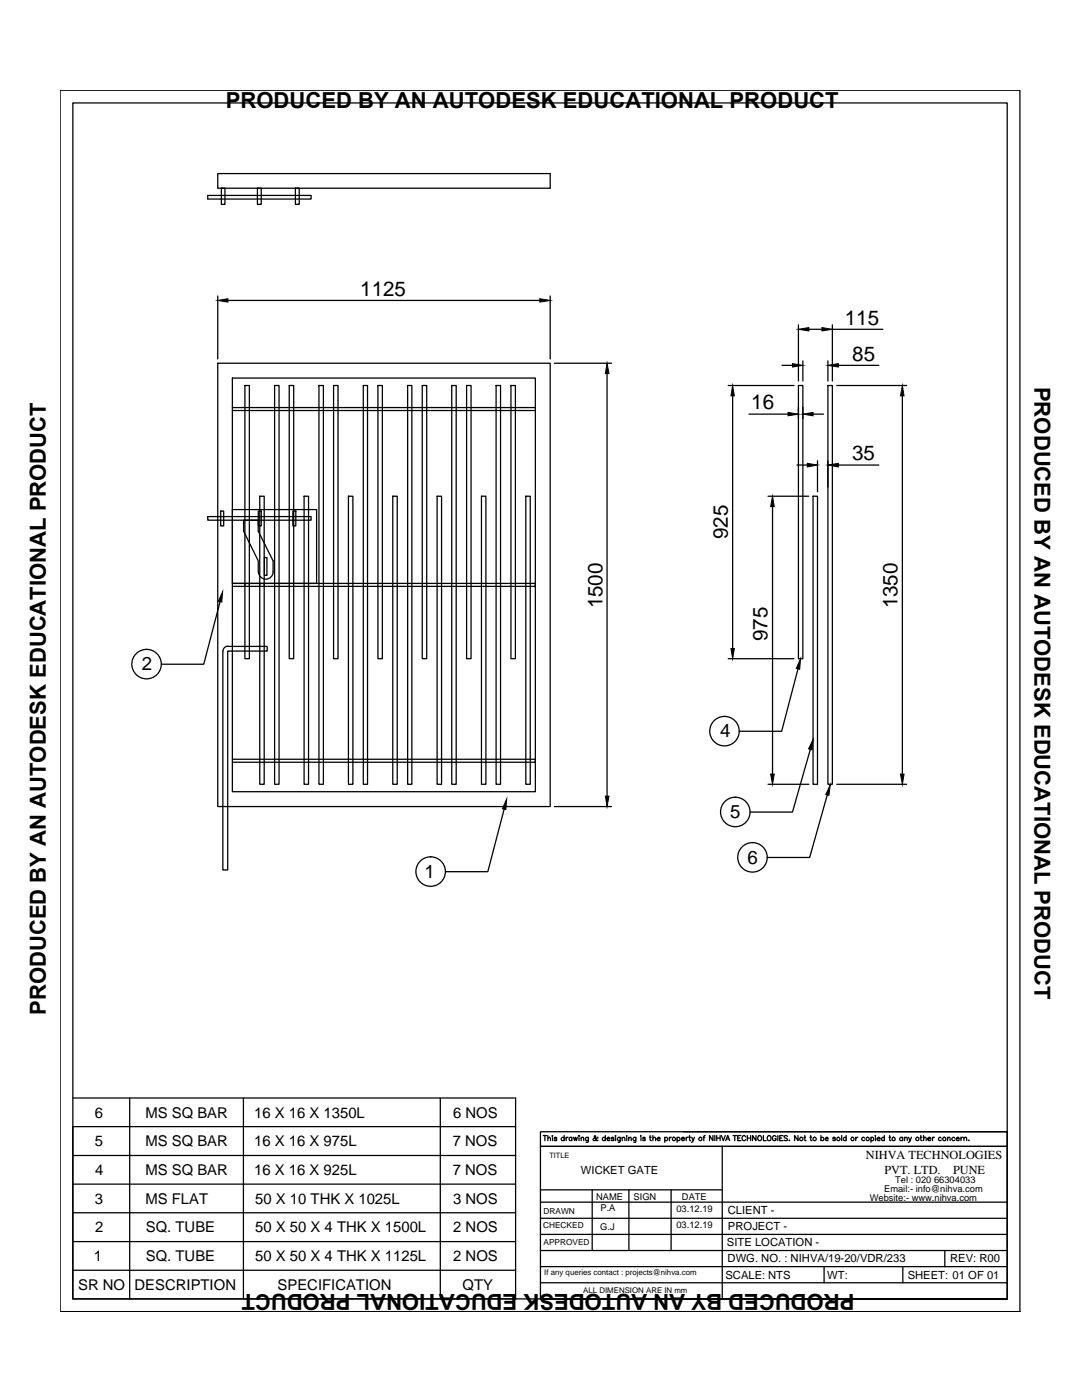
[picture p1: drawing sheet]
<svg xmlns="http://www.w3.org/2000/svg" width="216mm" height="279mm" viewBox="0 0 216 279" stroke-linecap="round" stroke-linejoin="round" font-family="sans-serif">
<!-- layer: 0 -->
<g fill="none" stroke="#000" stroke-width=".25">
<path d="M12 18h191.5v243.8h-191.5zM14.5 20.5h186.5v238.7v-33.3h-93.2v2.9h93.2h-93.2v30.4h93.2h-186.5zM41.5 39h20.6v.7h-20.6zM43.4 34.6h66.4v3h-66.4zM44.2 37.6h.7v3.2h-.7zM51.4 37.6h.7v3.2h-.7zM58.9 37.6h.8v3.2h-.8zM43.4 59.1v12.5M45.5 60h62.2M109.8 59.1v12.5M43.4 72.5h66.4v88.5h-66.4zM46.4 75.5h60.4v82.5h-60.4z"/>
<path d="M110.6 72.5h11.4M121.1 74.6v84.3M145.3 76.9h13.1M146.2 79v50.4M156.1 72.9h2M159.3 64.8v11.2M160.2 72v4M161.4 65.7h2.6M165.2 72v4M166.1 64.8v11.2M166.1 65.7h10.1M167 76.9h13.9"/>
<path d="M167.3 72.9h8.1M180.1 79v75.5M46.4 81.9h60.4M46.4 81.3h60.4M149.5 82.6h7.7M153.3 99h8.1M159 92.8h2.1M159.3 81.3v2.2M160.2 81.3v2.2M162.2 82.6h2.1M163.1 92v6.1M165.2 92v5.2"/>
<path d="M167.3 92.8h8.1M41.5 103.1h20.6v.7h-20.6zM44 102h.6v3h-.6zM46.4 101.7h16.8v14.7h-16.8zM46.4 116.4h60.4v.6h-60.4M48.9 116.4v.6M49.8 116.4v.6M51.5 102h.6v3h-.6zM51.6 114.1a1.46 1.46 0 0 0 1.4 1.5 1.46 1.46 0 0 0 1.5-1.5v-2.2l-3-5.9v-2.2h-2.9v2.2l2.9 5.9v2.2M51.8 116.4v.6M52.7 116.4v.6M52.8 111.3h.5v3.5h-.5z"/>
<path d="M58.4 102h.6v3h-.6zM154.1 101.1v53.4M43.9 120.1l-3.2 12.5h-8.5M45.4 129h7.9v.9h-7.9v43.7h-.9v-43.7M45.5 129a.95 .95 0 0 0-1 .9M145.3 131.5h13.1M159.2 133.5l-3.2 12.4h-8.5M46.4 151.5h60.4v.6h-60.4M153.3 156.5h8.1M161.7 149.6l-3.6 12.5h-8.4M165.1 158.6l-3.5 12.5h-8.5M167 156.5h13.9"/>
<path d="M100.6 161.5l-3.3 12.5h-8.4M110.6 161h11.4M14.5 219.1h88.4v40.1h-88.4v-34.4h88.4M25.9 219.1v40.1M48.6 219.1v40.1M87.9 219.1v40.1M14.5 236.3h88.4M14.5 230.6h88.4M107.8 239.9h93.2M107.8 237.5h36.3M108.4 226.6h.7M108.7 226.6v1"/>
<path d="M109.3 227.2l.4-.2 .1 .6M109.3 226.6v1M110.3 226.6v.2zM110.3 227v.6M111.1 227.1l-.2-.1-.3 .1 .4 .2 .1 .3-.5-.1M112.6 227.1a.33 .33 0 0 0-.5 0 .33 .33 0 0 0 0 .5 .33 .33 0 0 0 .5-.1M112.6 226.6v1M113 227v.6M113.3 227l-.3 .3M114.1 227.1a.31 .31 0 0 0-.5 0 .31 .31 0 0 0 0 .5 .31 .31 0 0 0 .5-.1M114.1 227v.6M114.4 227l.3 .6 .1-.6 .2 .6 .2-.6"/>
<path d="M115.5 226.6v.2zM115.5 227v.6M116 227.2l.3-.2 .2 .6M116 227v.6M117.4 227v.9h-.5M117.4 227.1a.33 .33 0 0 0-.5 0 .33 .33 0 0 0 0 .5 .33 .33 0 0 0 .5-.1M118.2 237.5v12.1M119.3 227.1l-.1-.1a.57 .57 0 0 1-.8 .6v-.3l.4-.4-.1-.3-.1 .4 .5 .6h.2M120.8 227.1a.33 .33 0 0 0-.5 0 .33 .33 0 0 0 0 .5 .33 .33 0 0 0 .5-.1M120.8 226.6v1M121.1 227.3l.6-.1a.31 .31 0 0 0-.5-.1 .31 .31 0 0 0 0 .5 .31 .31 0 0 0 .5-.1M122.5 227.1l-.2-.1h-.3v.2l.5 .3-.2 .1-.3-.1"/>
<path d="M122.8 226.6v.2zM122.8 227v.6M123.8 227l-.1 .9h-.4M123.8 227.1a.33 .33 0 0 0-.5 0 .33 .33 0 0 0 0 .5 .33 .33 0 0 0 .5-.1M124.1 227.2l.3-.2h.2l.1 .6M124.1 227v.6M125.1 226.6v.2zM125.1 227v.6M125.4 227.2l.4-.2 .2 .6M125.4 227v.6M125.5 237.5v12.1M126.9 227l-.1 .9h-.3"/>
<path d="M126.9 227.1a.33 .33 0 0 0-.5 0 .33 .33 0 0 0 0 .5 .33 .33 0 0 0 .5-.1M127.8 226.7h.1zM127.9 227v.6M128.7 227.1l-.2-.1-.3 .1 .4 .2 .1 .3-.5-.1M129.6 227h.3M129.7 226.6v.9l.3 .1M130.3 227.2l.4-.2 .1 .2v.4M130.3 226.6v1M131.1 227.3h.6a.32 .32 0 0 0-.4-.3 .32 .32 0 0 0-.2 .5 .32 .32 0 0 0 .4 .1l.2-.1M132.6 227.1a.33 .33 0 0 1 .5 0 .33 .33 0 0 1 0 .5 .33 .33 0 0 1-.5-.1M132.6 227v1M133.6 227v.6"/>
<path d="M133.9 237.5v12.1M134 227l-.4 .3M135.1 227.1a.33 .33 0 0 1 .5 0 .33 .33 0 0 1 0 .5 .33 .33 0 0 1-.5-.1M135.1 227v1M136 227.3h.6a.34 .34 0 0 0-.5-.2 .34 .34 0 0 0 0 .6 .34 .34 0 0 0 .5-.2M136.3 225.9h64.7M136.9 227v.6M137.3 227h-.2l-.2 .3M137.4 227h.4M137.6 226.6v.9l.2 .1M138 227l.3 .6 .3-.6M138.3 227.6l-.3 .4"/>
<path d="M140.3 227h.3M140.7 226.6l-.3 .2v.8M142.3 226.6v1l-.7-1v1M142.6 226.6v1M143 226.6v1M143 227.1h.7M143.7 226.6v1M143.9 226.6l.4 1 .4-1M144.1 228.8v30.4M144.8 227.6l.4-1 .4 1M145 227.3h.4M146.3 226.6h.7"/>
<path d="M146.6 226.6v1M147.2 227.1h.4M147.8 226.6h-.6v1h.6M148.8 226.9a.44 .44 0 0 0-.7-.1 .44 .44 0 0 0 .1 .7l.4 .1 .2-.2M149.1 227.1h.7M149.1 226.6v1M149.8 226.6v1M150.8 226.6v1l-.6-1v1M152.3 226.6v1h.6M154.9 226.9a.47 .47 0 0 0-.8 0 .47 .47 0 0 0 .2 .7l.5-.1 .1-.2h-.3M155.2 226.6v1M155.6 227.1h.4"/>
<path d="M156.2 226.6h-.6v1h.6M157.1 226.8l-.2-.2-.5 .2 .2 .2 .4 .2 .1 .2-.2 .2-.5-.1M157.5 227.6h.1M159.2 226.6v1l-.6-1v1M160.4 227h.4M160.6 226.6v.9l.2 .1M161.6 227h.3M161.8 226.6v.9l.2 .1M163.8 227.1a.33 .33 0 0 1 .5 0 .33 .33 0 0 1 0 .5 .33 .33 0 0 1-.5-.1M163.8 226.6v1M164.7 227.3l.5-.1a.31 .31 0 0 0-.4-.1 .31 .31 0 0 0 0 .5 .31 .31 0 0 0 .4-.1M166.7 227.1l-.2-.1-.3 .1 .4 .2v.3l-.4-.1"/>
<path d="M168 226.6v1M168.8 227.1a.31 .31 0 0 0-.4 0 .31 .31 0 0 0 0 .5 .31 .31 0 0 0 .4-.1M168.8 226.6v1M170.7 227v.6M171.2 227l-.5 .3M172.5 227.1a.33 .33 0 0 0-.5 0 .33 .33 0 0 0 0 .5 .33 .33 0 0 0 .5-.1M173.8 227.1a.31 .31 0 0 1 .4 0 .31 .31 0 0 1 0 .5 .31 .31 0 0 1-.4-.1M173.8 227v1M174.7 226.6v.2zM174.7 227v.6M175 227.3h.6a.33 .33 0 0 0-.4-.2 .33 .33 0 0 0-.2 .5 .33 .33 0 0 0 .5 0l.1-.1M176.5 227.1a.31 .31 0 0 0-.5 0 .31 .31 0 0 0 0 .5 .31 .31 0 0 0 .5-.1"/>
<path d="M176.5 226.6v1M177.4 227h.3M177.5 226.6v.9l.3 .1M180.1 227.1a.33 .33 0 0 0-.5 0 .33 .33 0 0 0 0 .5 .33 .33 0 0 0 .5-.1M180.1 227v.6M180.5 227.2l.2-.2h.3v.6M180.5 227v.6M181.3 227l.3 .6 .3-.6M181.6 227.6l-.4 .4M183.6 227h.4M183.7 226.6v.9l.3 .1M184.3 227.2l.4-.2 .1 .6"/>
<path d="M184.3 226.6v1M185.1 227.3h.6a.34 .34 0 0 0-.5-.2 .34 .34 0 0 0 0 .6 .34 .34 0 0 0 .5-.2M186.1 227v.6M186.5 227h-.2l-.2 .3M187.8 227.1a.31 .31 0 0 0-.5 0 .31 .31 0 0 0 0 .5 .31 .31 0 0 0 .5-.1M189.1 227.2l.4-.2 .1 .6M189.1 227v.6M190.5 227.1a.33 .33 0 0 0-.5 0 .33 .33 0 0 0 0 .5 .33 .33 0 0 0 .5-.1M190.8 227.3h.6a.34 .34 0 0 0-.5-.2 .34 .34 0 0 0 0 .6 .34 .34 0 0 0 .5-.2M191.7 227v.6M192.1 227h-.1l-.3 .3M192.3 227.2l.3-.2h.2l.1 .6"/>
<path d="M192.3 227v.6M193.3 227.6h.1M14.5 253.5h88.4M14.5 247.8h88.4M14.5 242h88.4M107.8 249.6h93.2M107.8 246.4h93.2M107.8 243.1h93.2M107.8 252.8h93.2M107.8 256h93.2M164.4 252.8v3.2M180.1 252.8v3.2"/>
<path d="M188.5 249.6v3.2"/>
<circle cx="29.2" cy="132.5" r="2.94"/>
<circle cx="144.6" cy="145.9" r="2.94"/>
<circle cx="85.9" cy="173.9" r="2.94"/>
<circle cx="146.7" cy="162" r="2.94"/>
<circle cx="150.1" cy="171.1" r="2.94"/>
<circle cx="134.5" cy="227.3" r=".34"/>
<circle cx="139.8" cy="227.3" r=".34"/>
<circle cx="151.6" cy="227.1" r=".47"/>
<circle cx="153.5" cy="227.1" r=".48"/>
<circle cx="159.9" cy="227.3" r=".35"/>
<circle cx="162.6" cy="227.3" r=".35"/>
<circle cx="167.3" cy="227.3" r=".35"/>
<circle cx="170.1" cy="227.3" r=".34"/>
<circle cx="173.1" cy="227.3" r=".35"/>
<circle cx="178.3" cy="227.3" r=".34"/>
<circle cx="183" cy="227.3" r=".35"/>
<circle cx="188.4" cy="227.3" r=".35"/>
</g>
<!-- layer: A-M.S. -->
<g fill="none" stroke="#000" stroke-width=".25">
<path d="M48.9 76.9h.9v54.6h-.9zM54.8 76.9h.9v79.6h-.9zM57.7 76.9h.9v54.6h-.9zM63.6 76.9h.9v79.6h-.9zM66.6 76.9h.9v54.6h-.9zM72.5 76.9h.8v79.6h-.8zM75.4 76.9h.9v54.6h-.9zM81.3 76.9h.9v79.6h-.9zM84.3 76.9h.8v54.6h-.8zM90.1 76.9h.9v79.6h-.9zM93.1 76.9h.9v54.6h-.9zM99 76.9h.9v79.6h-.9z"/>
<path d="M102 76.9h.8v54.6h-.8zM159.3 76.9h.9v54.6h-.9zM165.2 76.9h.9v79.6h-.9zM51.8 99h.9v57.5h-.9zM60.7 99h.9v57.5h-.9zM69.5 99h.9v57.5h-.9zM78.4 99h.9v57.5h-.9zM87.2 99h.9v57.5h-.9zM96.1 99h.9v57.5h-.9zM104.9 99h.9v57.5h-.9zM162.2 99h.9v57.5h-.9z"/>
</g>
<!-- layer: 0 -->
<g fill="#000" stroke="#000" stroke-width=".2">
<path d="M43.4 60l2.1-.4v.7zM107.7 59.6l2.1 .4-2.1 .3zM121.1 72.5l.4 2.1h-.7zM146.2 76.9l.3 2.1h-.6zM158.1 72.6l2.1 .3-2.1 .4zM159.3 65.7l2.1-.3v.7zM164 65.4l2.1 .3-2.1 .4zM165.2 72.9l2.1-.3v.7zM180.1 76.9l.3 2.1h-.7zM157.2 82.3l2.1 .3-2.1 .4zM161.1 92.5l2 .3-2 .4zM160.2 82.6l2-.3v.7z"/>
<path d="M165.2 92.8l2.1-.3v.7zM44.4 118.1l-.1 2.1-.7-.2zM154.1 99l.4 2.1h-.7zM145.9 129.4h.6l-.3 2.1zM159.7 131.5l-.1 2.1-.7-.2zM120.8 158.9h.7l-.4 2.1zM153.8 154.5h.7l-.4 2zM162.2 147.6l-.2 2.1-.7-.2zM165.7 156.6l-.3 2.1-.6-.1zM179.7 154.5h.7l-.3 2zM101.1 159.4l-.2 2.2-.6-.2z"/>
</g>
<g font-size="4.4">
<text x="45.1" y="21.5">PRODUCED BY AN AUTODESK EDUCATIONAL PRODUCT</text>
<text x="206.4" y="77.2" transform="rotate(90 206.4 77.2)">PRODUCED BY AN AUTODESK EDUCATIONAL PRODUCT</text>
<text x="9.1" y="202.6" transform="rotate(-90 9.1 202.6)">PRODUCED BY AN AUTODESK EDUCATIONAL PRODUCT</text>
<text x="170.5" y="258.3" transform="rotate(-180 170.5 258.3)">PRODUCED BY AN AUTODESK EDUCATIONAL PRODUCT</text>
</g>
<g font-size="4.1">
<text x="71.9" y="59">1125</text>
<text x="168.6" y="64.8">115</text>
<text x="170.1" y="72">85</text>
<text x="149.9" y="81.7">16</text>
<text x="170" y="91.9">35</text>
<text x="145.3" y="107.6" transform="rotate(-90 145.3 107.6)">925</text>
<text x="120.2" y="121.4" transform="rotate(-90 120.2 121.4)">1500</text>
<text x="179.1" y="121.4" transform="rotate(-90 179.1 121.4)">1350</text>
<text x="153.2" y="128" transform="rotate(-90 153.2 128)">975</text>
</g>
<g font-size="3.7">
<text x="28.3" y="133.8">2</text>
<text x="143.7" y="147.2">4</text>
<text x="145.7" y="163.3">5</text>
<text x="149.2" y="172.4">6</text>
<text x="84.7" y="175.2">1</text>
</g>
<g font-size="3">
<text x="18.9" y="223">6</text>
<text x="29" y="223.1">MS SQ BAR</text>
<text x="50.7" y="223">16 X 16 X 1350L</text>
<text x="90.4" y="223.1">6 NOS</text>
<text x="18.9" y="228.7">5</text>
<text x="29" y="228.8">MS SQ BAR</text>
<text x="50.7" y="228.7">16 X 16 X 975L</text>
<text x="90.4" y="228.8">7 NOS</text>
<text x="19" y="234.5">4</text>
<text x="29" y="234.5">MS SQ BAR</text>
<text x="50.7" y="234.5">16 X 16 X 925L</text>
<text x="90.4" y="234.5">7 NOS</text>
<text x="18.9" y="240.2">3</text>
<text x="19" y="245.9">2</text>
<text x="29" y="240.3">MS FLAT</text>
<text x="29.1" y="246">SQ. TUBE</text>
<text x="50.9" y="245.9">50 X 50 X 4 THK X 1500L</text>
<text x="50.9" y="240.2">50 X 10 THK X 1025L</text>
<text x="90.4" y="240.3">3 NOS</text>
<text x="90.4" y="246">2 NOS</text>
<text x="18.7" y="251.7">1</text>
<text x="29.1" y="251.7">SQ. TUBE</text>
<text x="50.9" y="251.7">50 X 50 X 4 THK X 1125L</text>
<text x="90.4" y="251.7">2 NOS</text>
<text x="15.6" y="257.4">SR NO</text>
<text x="26.9" y="257.4">DESCRIPTION</text>
<text x="55.4" y="257.4">SPECIFICATION</text>
<text x="92.3" y="257.4">QTY</text>
</g>
<g font-size="2.5">
<text x="172.8" y="231.4">NIHVA TECHNOLOGIES</text>
<text x="176.5" y="234.2">PVT. LTD.</text>
<text x="190.2" y="234.2">PUNE</text>
</g>
<g font-size="2.2">
<text x="115.9" y="234.2">WICKET GATE</text>
<text x="145.2" y="242.3">CLIENT -</text>
<text x="145.3" y="245.5">PROJECT -</text>
<text x="145" y="248.7">SITE LOCATION -</text>
<text x="145.2" y="251.9">DWG. NO. : NIHVA/19-20/VDR/233</text>
<text x="189.6" y="251.9">REV: R00</text>
<text x="144.8" y="255.2">SCALE: NTS</text>
<text x="165.1" y="255.2">WT:</text>
<text x="181.1" y="255.2">SHEET: 01 OF 01</text>
</g>
<g font-size="1.9">
<text x="119" y="239.4">NAME</text>
<text x="126.4" y="239.4">SIGN</text>
<text x="136.1" y="239.4">DATE</text>
<text x="173.5" y="239.7">Website:- www.nihva.com</text>
<text x="176.4" y="237.9">Email:- info@nihva.com</text>
<text x="178.6" y="236.1">Tel : 020 66304033</text>
<text x="119.8" y="245.4">G.J</text>
<text x="119.8" y="241.8">P.A</text>
<text x="135" y="241.8">03.12.19</text>
<text x="135" y="245.1">03.12.19</text>
</g>
<g font-size="1.7">
<text x="108.4" y="245">CHECKED</text>
<text x="108.5" y="242.2">DRAWN</text>
<text x="108.5" y="248.6">APPROVED</text>
</g>
<g font-size="1.6">
<text x="108.6" y="254.4">If any queries contact : projects@nihva.com</text>
<text x="116.4" y="258.1">ALL DIMENSION ARE IN mm</text>
</g>
<text font-size="1.5" x="109.6" y="231">TITLE</text>
</svg>
